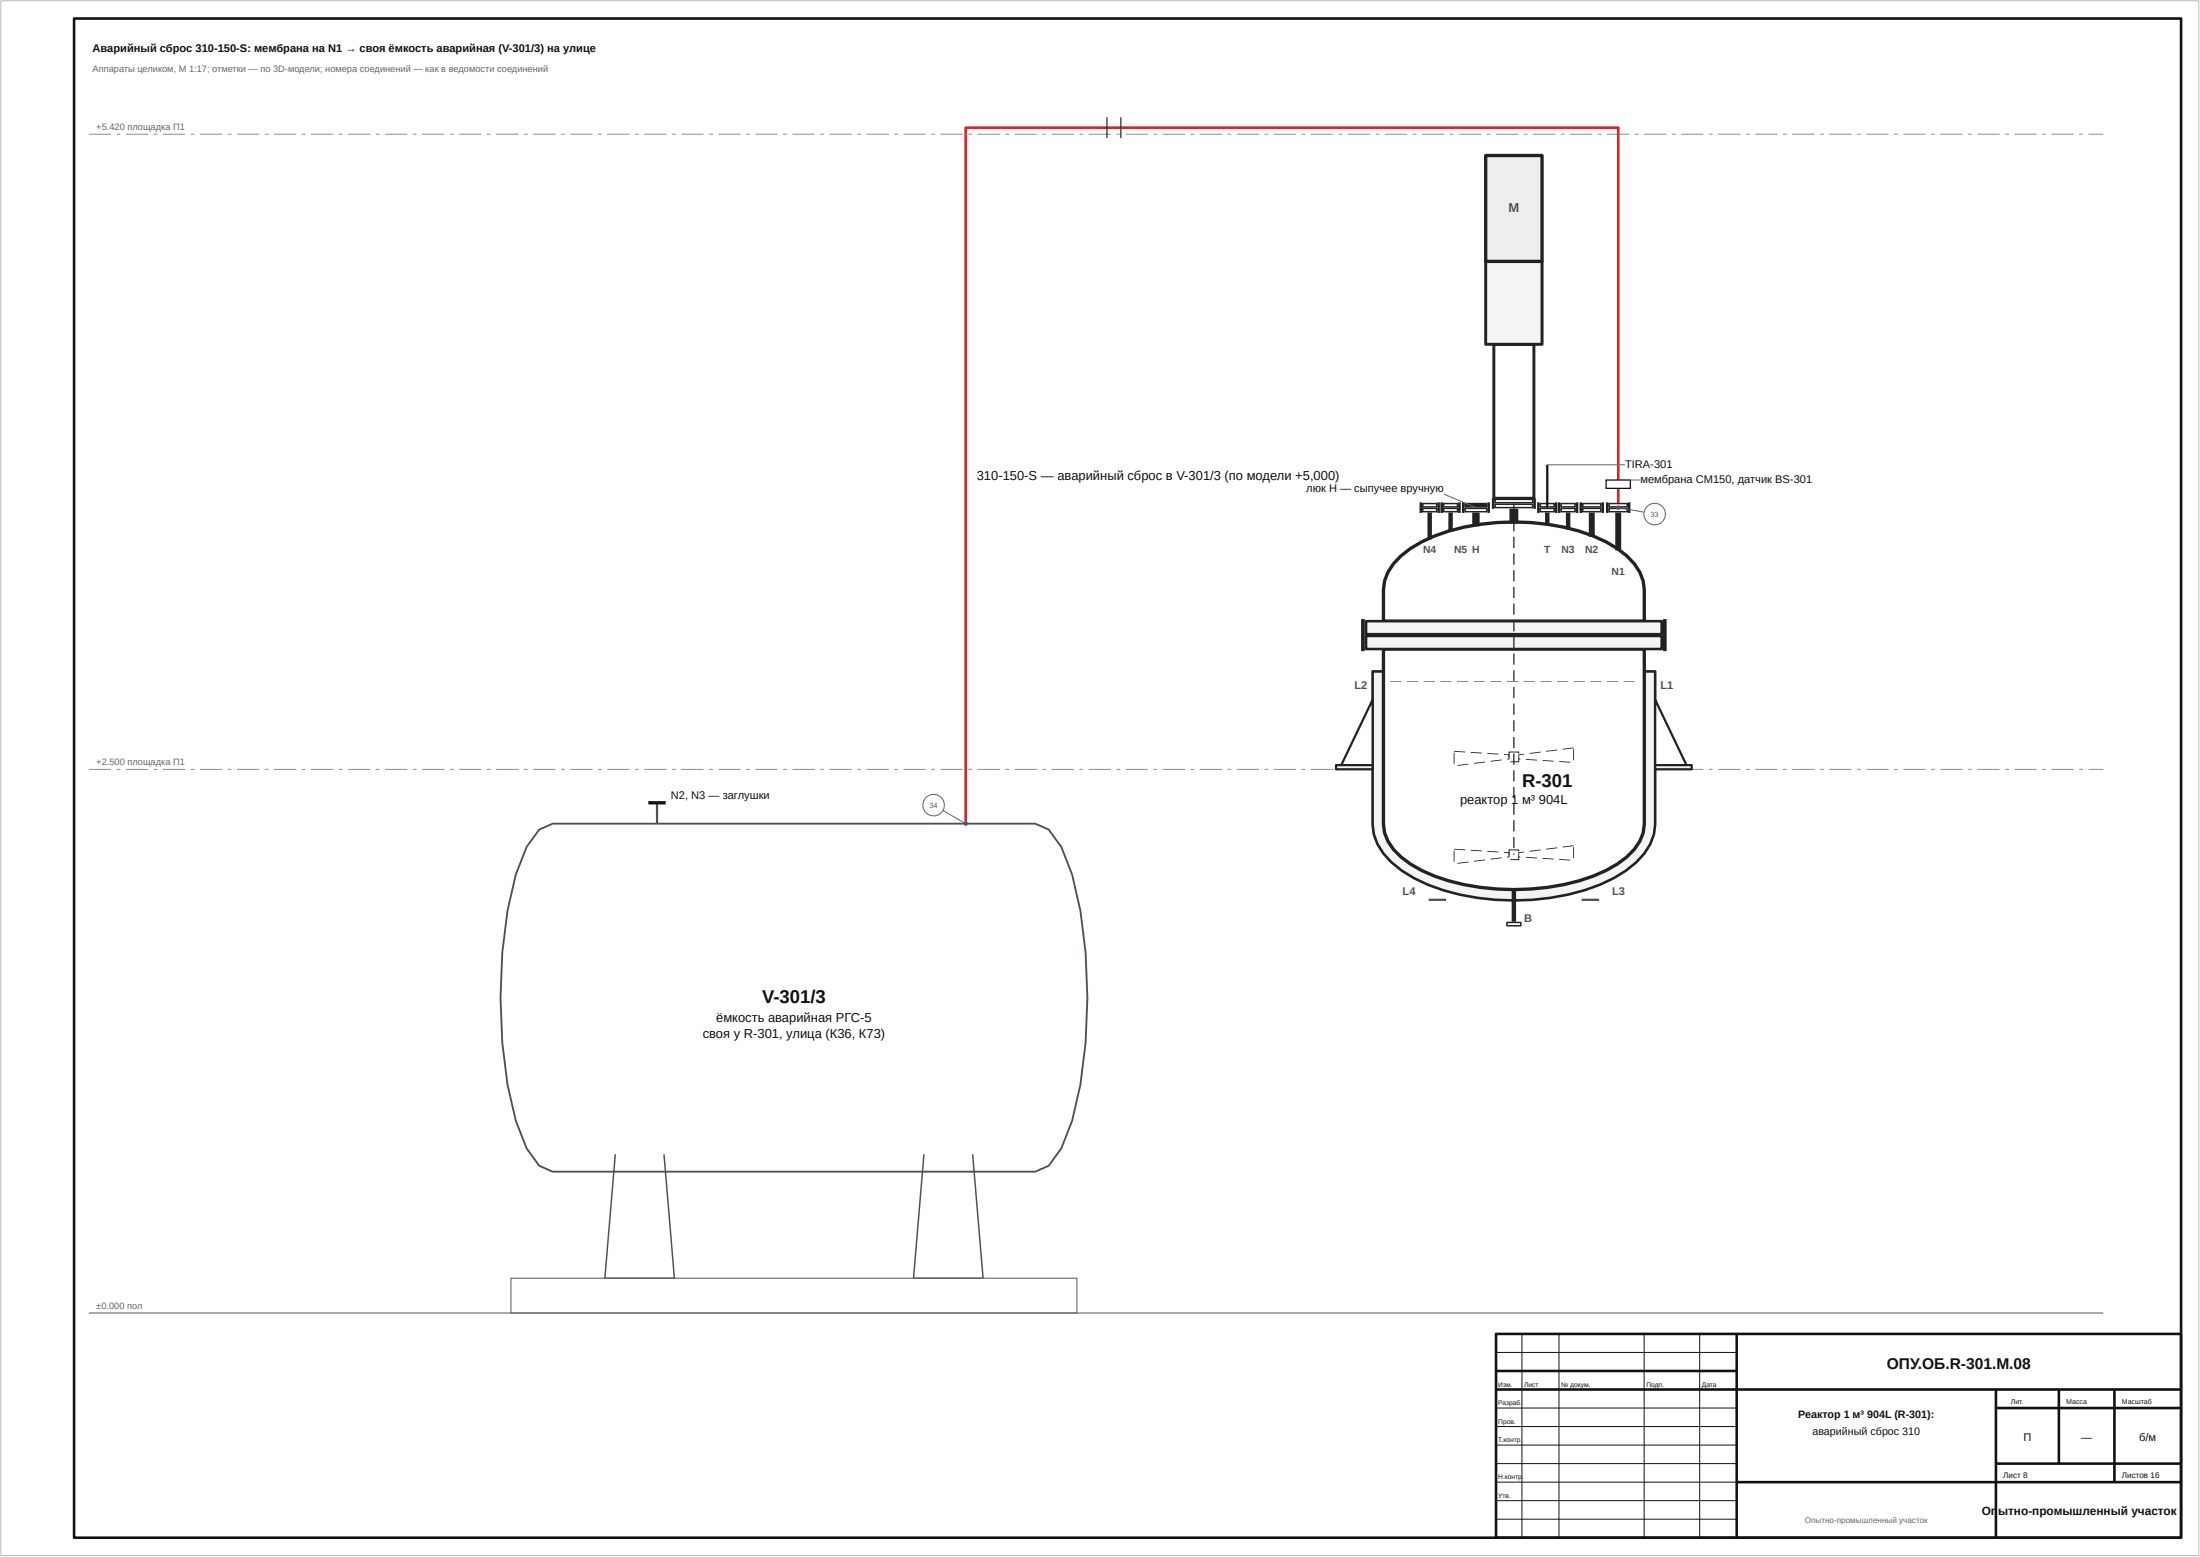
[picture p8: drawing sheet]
<svg xmlns="http://www.w3.org/2000/svg" width="594mm" height="420mm" viewBox="0 0 594 420" stroke-linecap="round" stroke-linejoin="round" font-family="sans-serif">
<path d="M20 5h569v410h-569zM404 360h185v55h-185zM469 360v55M404 370h65M404 375h185M539 375v40M539 380h50M556 375v20M571 375v25M469 400h120M539 395h50" fill="none" stroke="#111" stroke-width=".7" stroke-linecap="butt"/>
<path d="M437 137v-102.6h-176.2v187.9" fill="none" stroke="#d52728" stroke-width=".7" stroke-linecap="butt"/>
<path d="M.2 .2h593.6v419.6h-593.6z" fill="none" stroke="#bbb" stroke-width=".27"/>
<path d="M411 360v55M421 360v55M444 360v55M459 360v55M404 365h65M404 380h65M404 385h65M404 390h65M404 395h65M404 400h65M404 405h65M404 410h65" fill="none" stroke="#111" stroke-width=".27"/>
<path d="M24 354.4h544" fill="none" stroke="#666" stroke-width=".3"/>
<g fill="#666">
<path d="M24 207.5h6v.2h-6zM31.5 207.5h1v.2h-1zM34 207.5h6v.2h-6zM41.5 207.5h1v.2h-1zM44 207.5h6v.2h-6zM51.5 207.5h1v.2h-1zM54 207.5h6v.2h-6zM61.5 207.5h1v.2h-1zM64 207.5h6v.2h-6zM71.5 207.5h1v.2h-1zM74 207.5h6v.2h-6zM81.5 207.5h1v.2h-1zM84 207.5h6v.2h-6zM91.5 207.5h1v.2h-1zM94 207.5h6v.2h-6zM101.5 207.5h1v.2h-1zM104 207.5h6v.2h-6zM111.5 207.5h1v.2h-1zM114 207.5h6v.2h-6zM121.5 207.5h1v.2h-1zM124 207.5h6v.2h-6zM131.5 207.5h1v.2h-1zM134 207.5h6v.2h-6zM141.5 207.5h1v.2h-1zM144 207.5h6v.2h-6zM151.5 207.5h1v.2h-1zM154 207.5h6v.2h-6zM161.5 207.5h1v.2h-1zM164 207.5h6v.2h-6zM171.5 207.5h1v.2h-1zM174 207.5h6v.2h-6zM181.5 207.5h1v.2h-1zM184 207.5h6v.2h-6zM191.5 207.5h1v.2h-1zM194 207.5h6v.2h-6zM201.5 207.5h1v.2h-1zM204 207.5h6v.2h-6zM211.5 207.5h1v.2h-1zM214 207.5h6v.2h-6zM221.5 207.5h1v.2h-1zM224 207.5h6v.2h-6zM231.5 207.5h1v.2h-1zM234 207.5h6v.2h-6zM241.5 207.5h1v.2h-1zM244 207.5h6v.2h-6zM251.5 207.5h1v.2h-1zM254 207.5h6v.2h-6zM261.5 207.5h1v.2h-1zM264 207.5h6v.2h-6zM271.5 207.5h1v.2h-1zM274 207.5h6v.2h-6zM281.5 207.5h1v.2h-1zM284 207.5h6v.2h-6zM291.5 207.5h1v.2h-1zM294 207.5h6v.2h-6zM301.5 207.5h1v.2h-1zM304 207.5h6v.2h-6zM311.5 207.5h1v.2h-1zM314 207.5h6v.2h-6zM321.5 207.5h1v.2h-1zM324 207.5h6v.2h-6zM331.5 207.5h1v.2h-1zM334 207.5h6v.2h-6zM341.5 207.5h1v.2h-1zM344 207.5h6v.2h-6zM351.5 207.5h1v.2h-1zM354 207.5h6v.2h-6zM361.5 207.5h1v.2h-1zM364 207.5h6v.2h-6zM371.5 207.5h1v.2h-1zM374 207.5h6v.2h-6zM381.5 207.5h1v.2h-1zM384 207.5h6v.2h-6zM391.5 207.5h1v.2h-1zM394 207.5h6v.2h-6zM401.5 207.5h1v.2h-1zM404 207.5h6v.2h-6zM411.5 207.5h1v.2h-1zM414 207.5h6v.2h-6zM421.5 207.5h1v.2h-1zM424 207.5h6v.2h-6zM431.5 207.5h1v.2h-1zM434 207.5h6v.2h-6zM441.5 207.5h1v.2h-1zM444 207.5h6v.2h-6zM451.5 207.5h1v.2h-1zM454 207.5h6v.2h-6zM461.5 207.5h1v.2h-1zM464 207.5h6v.2h-6zM471.5 207.5h1v.2h-1zM474 207.5h6v.2h-6zM481.5 207.5h1v.2h-1zM484 207.5h6v.2h-6zM491.5 207.5h1v.2h-1zM494 207.5h6v.2h-6zM501.5 207.5h1v.2h-1zM504 207.5h6v.2h-6zM511.5 207.5h1v.2h-1zM514 207.5h6v.2h-6zM521.5 207.5h1v.2h-1zM524 207.5h6v.2h-6zM531.5 207.5h1v.2h-1zM534 207.5h6v.2h-6zM541.5 207.5h1v.2h-1zM544 207.5h6v.2h-6zM551.5 207.5h1v.2h-1zM554 207.5h6v.2h-6zM561.5 207.5h1v.2h-1zM564 207.5h4v.2h-4z"/>
<path d="M24 36.1h6v.2h-6zM31.5 36.1h1v.2h-1zM34 36.1h6v.2h-6zM41.5 36.1h1v.2h-1zM44 36.1h6v.2h-6zM51.5 36.1h1v.2h-1zM54 36.1h6v.2h-6zM61.5 36.1h1v.2h-1zM64 36.1h6v.2h-6zM71.5 36.1h1v.2h-1zM74 36.1h6v.2h-6zM81.5 36.1h1v.2h-1zM84 36.1h6v.2h-6zM91.5 36.1h1v.2h-1zM94 36.1h6v.2h-6zM101.5 36.1h1v.2h-1zM104 36.1h6v.2h-6zM111.5 36.1h1v.2h-1zM114 36.1h6v.2h-6zM121.5 36.1h1v.2h-1zM124 36.1h6v.2h-6zM131.5 36.1h1v.2h-1zM134 36.1h6v.2h-6zM141.5 36.1h1v.2h-1zM144 36.1h6v.2h-6zM151.5 36.1h1v.2h-1zM154 36.1h6v.2h-6zM161.5 36.1h1v.2h-1zM164 36.1h6v.2h-6zM171.5 36.1h1v.2h-1zM174 36.1h6v.2h-6zM181.5 36.1h1v.2h-1zM184 36.1h6v.2h-6zM191.5 36.1h1v.2h-1zM194 36.1h6v.2h-6zM201.5 36.1h1v.2h-1zM204 36.1h6v.2h-6zM211.5 36.1h1v.2h-1zM214 36.1h6v.2h-6zM221.5 36.1h1v.2h-1zM224 36.1h6v.2h-6zM231.5 36.1h1v.2h-1zM234 36.1h6v.2h-6zM241.5 36.1h1v.2h-1zM244 36.1h6v.2h-6zM251.5 36.1h1v.2h-1zM254 36.1h6v.2h-6zM261.5 36.1h1v.2h-1zM264 36.1h6v.2h-6zM271.5 36.1h1v.2h-1zM274 36.1h6v.2h-6zM281.5 36.1h1v.2h-1zM284 36.1h6v.2h-6zM291.5 36.1h1v.2h-1zM294 36.1h6v.2h-6zM301.5 36.1h1v.2h-1zM304 36.1h6v.2h-6zM311.5 36.1h1v.2h-1zM314 36.1h6v.2h-6zM321.5 36.1h1v.2h-1zM324 36.1h6v.2h-6zM331.5 36.1h1v.2h-1zM334 36.1h6v.2h-6zM341.5 36.1h1v.2h-1zM344 36.1h6v.2h-6zM351.5 36.1h1v.2h-1zM354 36.1h6v.2h-6zM361.5 36.1h1v.2h-1zM364 36.1h6v.2h-6zM371.5 36.1h1v.2h-1zM374 36.1h6v.2h-6zM381.5 36.1h1v.2h-1zM384 36.1h6v.2h-6zM391.5 36.1h1v.2h-1zM394 36.1h6v.2h-6zM401.5 36.1h1v.2h-1zM404 36.1h6v.2h-6zM411.5 36.1h1v.2h-1zM414 36.1h6v.2h-6zM421.5 36.1h1v.2h-1zM424 36.1h6v.2h-6zM431.5 36.1h1v.2h-1zM434 36.1h6v.2h-6zM441.5 36.1h1v.2h-1zM444 36.1h6v.2h-6zM451.5 36.1h1v.2h-1zM454 36.1h6v.2h-6zM461.5 36.1h1v.2h-1zM464 36.1h6v.2h-6zM471.5 36.1h1v.2h-1zM474 36.1h6v.2h-6zM481.5 36.1h1v.2h-1zM484 36.1h6v.2h-6zM491.5 36.1h1v.2h-1zM494 36.1h6v.2h-6zM501.5 36.1h1v.2h-1zM504 36.1h6v.2h-6zM511.5 36.1h1v.2h-1zM514 36.1h6v.2h-6zM521.5 36.1h1v.2h-1zM524 36.1h6v.2h-6zM531.5 36.1h1v.2h-1zM534 36.1h6v.2h-6zM541.5 36.1h1v.2h-1zM544 36.1h6v.2h-6zM551.5 36.1h1v.2h-1zM554 36.1h6v.2h-6zM561.5 36.1h1v.2h-1zM564 36.1h4v.2h-4z"/>
</g>
<path d="M145.6 223.9l3.6-1.6h130.4l3.6 1.6 3.4 4.7 2.9 7.4a135.6 135.6 0 0 1 2.3 56.7l-2.3 9.8-2.9 7.4-3.4 4.7-3.6 1.6h-130.4l-3.6-1.6-3.4-4.7-2.9-7.4a135.3 135.3 0 0 1-2.2-56.7l2.2-9.8 2.9-7.4z" fill="none" stroke="#4a5258" stroke-width=".5"/>
<path d="M166.2 311.5l-2.9 33.5h18.8l-2.8-33.5M249.5 311.5l-2.8 33.5h18.8l-2.8-33.5" fill="none" stroke="#4a5258" stroke-width=".4"/>
<path d="M138 345h152.8v9.4h-152.8z" fill="none" stroke="#666" stroke-width=".3"/>
<path d="M370.7 181.2h76.3v41.3a14.3 14.3 0 0 1-5.1 10.2 43.5 43.5 0 0 1-23.2 9.6 66 66 0 0 1-33.1-3.5 29.1 29.1 0 0 1-12-8.5l-1.6-2.5-1-2.7-.3-2.6z" fill="#f4f4f4"/>
<path d="M370.7 181.2h76.3v41.3a14.3 14.3 0 0 1-5.1 10.2 43.5 43.5 0 0 1-23.2 9.6 66 66 0 0 1-33.1-3.5 29.1 29.1 0 0 1-12-8.5l-1.6-2.5-1-2.7-.3-2.6z" fill="none" stroke="#222" stroke-width=".7" stroke-linecap="butt"/>
<path d="M373.6 175.2h70.4v47.3a11.9 11.9 0 0 1-4.7 8.8 41.9 41.9 0 0 1-21.4 8.2 61.8 61.8 0 0 1-34-4.6 20.3 20.3 0 0 1-9.1-7.9l-.9-2.2-.3-2.3z" fill="#fff"/>
<path d="M373.6 175.2h70.4v47.3a11.9 11.9 0 0 1-4.7 8.8 41.9 41.9 0 0 1-21.4 8.2 61.8 61.8 0 0 1-34-4.6 20.3 20.3 0 0 1-9.1-7.9l-.9-2.2-.3-2.3z" fill="none" stroke="#222" stroke-width=".9" stroke-linecap="butt"/>
<path d="M378.3 150a41.1 41.1 0 0 1 21.4-8.5 59.7 59.7 0 0 1 34 4.7 20.5 20.5 0 0 1 9.1 8.2l.9 2.4 .3 2.4v8.4h-70.4v-8.4a12.5 12.5 0 0 1 4.7-9.2z" fill="#fff"/>
<path d="M378.3 150a41.1 41.1 0 0 1 21.4-8.5 59.7 59.7 0 0 1 34 4.7 20.5 20.5 0 0 1 9.1 8.2l.9 2.4 .3 2.4v8.4h-70.4v-8.4a12.5 12.5 0 0 1 4.7-9.2z" fill="none" stroke="#222" stroke-width=".9" stroke-linecap="butt"/>
<path d="M368.9 167.6h79.8v3.6h-79.8z" fill="#f4f4f4"/>
<path d="M368.9 167.6h79.8v3.6h-79.8z" fill="none" stroke="#222" stroke-width=".7" stroke-linecap="butt"/>
<path d="M368.9 171.6h79.8v3.6h-79.8z" fill="#f4f4f4"/>
<path d="M368.9 171.6h79.8v3.6h-79.8z" fill="none" stroke="#222" stroke-width=".7" stroke-linecap="butt"/>
<path d="M368.1 167.1v8.6M449.6 167.1v8.6" fill="none" stroke="#222" stroke-width="1" stroke-linecap="butt"/>
<path d="M370.7 188.8v17.7h-8.5z" fill="#fff"/>
<path d="M370.7 188.8v17.7h-8.5z" fill="none" stroke="#222" stroke-width=".6"/>
<path d="M360.8 206.5h9.9v1.1h-9.9z" fill="#f4f4f4"/>
<path d="M360.8 206.5h9.9v1.1h-9.9z" fill="none" stroke="#222" stroke-width=".6"/>
<path d="M447 188.8l8.4 17.7h-8.4z" fill="#fff"/>
<path d="M447 188.8l8.4 17.7h-8.4z" fill="none" stroke="#222" stroke-width=".6"/>
<path d="M447 206.5h9.8v1.1h-9.8z" fill="#f4f4f4"/>
<path d="M447 206.5h9.8v1.1h-9.8z" fill="none" stroke="#222" stroke-width=".6"/>
<path d="M408.8 137.3v4" fill="none" stroke="#222" stroke-width="2.4" stroke-linecap="butt"/>
<path d="M403.7 136.1h10.2v.9h-10.2z" fill="#fff"/>
<path d="M403.7 136.1h10.2v.9h-10.2z" fill="none" stroke="#222" stroke-width=".4"/>
<path d="M403.7 134.8h10.2v.9h-10.2z" fill="#fff"/>
<path d="M403.7 134.8h10.2v.9h-10.2z" fill="none" stroke="#222" stroke-width=".4"/>
<path d="M403.2 134.4v2.9M414.4 134.4v2.9" fill="none" stroke="#222" stroke-width=".7" stroke-linecap="butt"/>
<path d="M403.4 92.9h10.8v41.6h-10.8z" fill="#fff"/>
<path d="M403.4 92.9h10.8v41.6h-10.8z" fill="none" stroke="#222" stroke-width=".8" stroke-linecap="butt"/>
<path d="M401.2 70.5h15.2v22.4h-15.2z" fill="#f4f4f4"/>
<path d="M401.2 70.5h15.2v22.4h-15.2z" fill="none" stroke="#222" stroke-width=".8" stroke-linecap="butt"/>
<path d="M401.2 42h15.2v28.5h-15.2z" fill="#eee"/>
<path d="M401.2 42h15.2v28.5h-15.2z" fill="none" stroke="#222" stroke-width=".9" stroke-linecap="butt"/>
<path d="M408.6 135.9h.4v3h-.4zM408.6 140.4h.4v3h-.4zM408.6 144.9h.4v3h-.4zM408.6 149.4h.4v3h-.4zM408.6 153.9h.4v3h-.4zM408.6 158.4h.4v3h-.4zM408.6 162.9h.4v3h-.4zM408.6 167.4h.4v3h-.4zM408.6 171.9h.4v3h-.4zM408.6 176.4h.4v3h-.4zM408.6 180.9h.4v3h-.4zM408.6 185.4h.4v3h-.4zM408.6 189.9h.4v3h-.4zM408.6 194.4h.4v3h-.4zM408.6 198.9h.4v3h-.4zM408.6 203.4h.4v3h-.4zM408.6 207.9h.4v3h-.4zM408.6 212.4h.4v3h-.4zM408.6 216.9h.4v3h-.4zM408.6 221.4h.4v3h-.4zM408.6 225.9h.4v3h-.4zM408.6 230.4h.4v.3h-.4z" fill="#222"/>
<g fill="#1a1a1a">
<path d="M407.9 231.9l2.2 .1-.1-.8h.3l-.1 .9h-2.3zM407.4 229.3l2.7-.1 .2 .5h-.3l.1-.3h-2.6l.1 1.5h-.2z"/>
<path d="M392.7 229.1l3 .2v.2l-3-.2zM397.2 229.4l3 .1v.3l-3-.2zM401.7 229.6l3 .2-.1 .2-2.9-.1zM406.2 229.9l1.4 .1v1.3l-.6 .1v-.2h.5v-1.1h-1.4zM402.5 231.8l3-.4v.2l-2.9 .4zM398.1 232.3l2.9-.3 .1 .2-3 .4zM393.6 232.9l3-.4v.2l-3 .4zM392.6 229.6h.2v3h-.2z"/>
<path d="M422 228.5l2.9-.4 .1 .2-3 .4zM417.5 229.1l3-.4v.2l-3 .4zM413 229.6l3-.3v.2l-2.9 .4zM410.1 230l1.5-.2v.2l-1.5 .1v1.1h.5v.2l-.6-.1zM412.1 231.3l3 .2v.2l-3-.2zM416.6 231.5l3 .2-.1 .3-3-.2zM421.1 231.8l2.9 .2v.2l-3-.1zM424.8 228.6h.3v3h-.3z"/>
<path d="M407.9 205.5l2.2 .1-.1-.8h.3l-.1 .9h-2.3zM407.4 202.9l2.7-.1 .2 .5h-.3l.1-.3h-2.6l.1 1.5h-.2z"/>
<path d="M392.7 202.7l3 .1v.3l-3-.2zM397.2 202.9l3 .2v.3l-3-.2zM401.7 203.2l3 .2-.1 .2-2.9-.2zM406.2 203.5l1.4 .1v1.3l-.6 .1v-.2h.5v-1.1h-1.4zM402.5 205.4l3-.4v.2l-3 .4zM398 205.9l3-.4 .1 .3-3 .3zM393.6 206.5l3-.4v.2l-3 .4zM392.6 203.1h.2v3h-.2z"/>
<path d="M422 202.1l2.9-.4 .1 .2-3 .4zM417.5 202.7l3-.4v.2l-3 .4zM413 203.2l3-.3v.2l-2.9 .3zM410.1 203.6l1.5-.2v.2l-1.5 .1v1.1l.5-.1v.3l-.6-.1zM412.1 204.8l3 .2v.3l-3-.2zM416.6 205.1l3 .2v.2l-3-.2zM421.1 205.4l3 .2-.1 .2-2.9-.2zM424.8 202.2h.3v3h-.3z"/>
</g>
<path d="M375.5 183.9h3v.2h-3zM380 183.9h3v.2h-3zM384.5 183.9h3v.2h-3zM389 183.9h3v.2h-3zM393.5 183.9h3v.2h-3zM398 183.9h3v.2h-3zM402.5 183.9h3v.2h-3zM407 183.9h3v.2h-3zM411.5 183.9h3v.2h-3zM416 183.9h3v.2h-3zM420.5 183.9h3v.2h-3zM425 183.9h3v.2h-3zM429.5 183.9h3v.2h-3zM434 183.9h3v.2h-3zM438.5 183.9h3v.2h-3z" fill="#1f5fa8"/>
<path d="M386.1 138.3v7.3" fill="none" stroke="#222" stroke-width="1.2" stroke-linecap="butt"/>
<path d="M384.2 137.2h3.8v.9h-3.8z" fill="#fff"/>
<path d="M384.2 137.2h3.8v.9h-3.8z" fill="none" stroke="#222" stroke-width=".4"/>
<path d="M384.2 135.9h3.8v.9h-3.8z" fill="#fff"/>
<path d="M384.2 135.9h3.8v.9h-3.8z" fill="none" stroke="#222" stroke-width=".4"/>
<path d="M383.7 135.6v2.8M388.5 135.6v2.8" fill="none" stroke="#222" stroke-width=".7" stroke-linecap="butt"/>
<path d="M391.7 138.3v5.2" fill="none" stroke="#222" stroke-width="1.2" stroke-linecap="butt"/>
<path d="M389.8 137.2h3.8v.9h-3.8z" fill="#fff"/>
<path d="M389.8 137.2h3.8v.9h-3.8z" fill="none" stroke="#222" stroke-width=".4"/>
<path d="M389.8 135.9h3.8v.9h-3.8z" fill="#fff"/>
<path d="M389.8 135.9h3.8v.9h-3.8z" fill="none" stroke="#222" stroke-width=".4"/>
<path d="M389.3 135.6v2.8M394.1 135.6v2.8" fill="none" stroke="#222" stroke-width=".7" stroke-linecap="butt"/>
<path d="M398.6 138.3v3.7" fill="none" stroke="#222" stroke-width="2" stroke-linecap="butt"/>
<path d="M395.7 137.2h5.8v.9h-5.8z" fill="#fff"/>
<path d="M395.7 137.2h5.8v.9h-5.8z" fill="none" stroke="#222" stroke-width=".4"/>
<path d="M395.7 135.9h5.8v.9h-5.8z" fill="#222"/>
<path d="M395.7 135.9h5.8v.9h-5.8z" fill="none" stroke="#222" stroke-width=".4"/>
<path d="M395.2 135.6v2.8M402 135.6v2.8" fill="none" stroke="#222" stroke-width=".7" stroke-linecap="butt"/>
<path d="M417.8 138.3v3.6" fill="none" stroke="#222" stroke-width="1.2" stroke-linecap="butt"/>
<path d="M416 137.2h3.7v.9h-3.7z" fill="#fff"/>
<path d="M416 137.2h3.7v.9h-3.7z" fill="none" stroke="#222" stroke-width=".4"/>
<path d="M416 135.9h3.7v.9h-3.7z" fill="#fff"/>
<path d="M416 135.9h3.7v.9h-3.7z" fill="none" stroke="#222" stroke-width=".4"/>
<path d="M415.4 135.6v2.8M420.2 135.6v2.8" fill="none" stroke="#222" stroke-width=".7" stroke-linecap="butt"/>
<path d="M423.5 138.3v4.6" fill="none" stroke="#222" stroke-width="1.2" stroke-linecap="butt"/>
<path d="M421.6 137.2h3.7v.9h-3.7z" fill="#fff"/>
<path d="M421.6 137.2h3.7v.9h-3.7z" fill="none" stroke="#222" stroke-width=".4"/>
<path d="M421.6 135.9h3.7v.9h-3.7z" fill="#fff"/>
<path d="M421.6 135.9h3.7v.9h-3.7z" fill="none" stroke="#222" stroke-width=".4"/>
<path d="M421.1 135.6v2.8M425.9 135.6v2.8" fill="none" stroke="#222" stroke-width=".7" stroke-linecap="butt"/>
<path d="M429.9 138.3v6.6" fill="none" stroke="#222" stroke-width="1.6" stroke-linecap="butt"/>
<path d="M427.4 137.2h4.9v.9h-4.9z" fill="#fff"/>
<path d="M427.4 137.2h4.9v.9h-4.9z" fill="none" stroke="#222" stroke-width=".4"/>
<path d="M427.4 135.9h4.9v.9h-4.9z" fill="#fff"/>
<path d="M427.4 135.9h4.9v.9h-4.9z" fill="none" stroke="#222" stroke-width=".4"/>
<path d="M426.9 135.6v2.8M432.8 135.6v2.8" fill="none" stroke="#222" stroke-width=".7" stroke-linecap="butt"/>
<path d="M437 138.3v10.3" fill="none" stroke="#222" stroke-width="1.6" stroke-linecap="butt"/>
<path d="M434.5 137.2h4.9v.9h-4.9z" fill="#fff"/>
<path d="M434.5 137.2h4.9v.9h-4.9z" fill="none" stroke="#222" stroke-width=".4"/>
<path d="M434.5 135.9h4.9v.9h-4.9z" fill="#fff"/>
<path d="M434.5 135.9h4.9v.9h-4.9z" fill="none" stroke="#222" stroke-width=".4"/>
<path d="M434 135.6v2.8M439.9 135.6v2.8" fill="none" stroke="#222" stroke-width=".7" stroke-linecap="butt"/>
<path d="M408.8 239.7v9" fill="none" stroke="#222" stroke-width="1.2" stroke-linecap="butt"/>
<path d="M406.9 248.9h3.8v.9h-3.8z" fill="#fff"/>
<path d="M406.9 248.9h3.8v.9h-3.8z" fill="none" stroke="#222" stroke-width=".4"/>
<path d="M417.8 125.4v11.6" fill="none" stroke="#111" stroke-width=".6"/>
<path d="M433.7 129.5h6.6v2.3h-6.6z" fill="#fff"/>
<path d="M433.7 129.5h6.6v2.3h-6.6z" fill="none" stroke="#111" stroke-width=".35"/>
<path d="M298.9 31.6v5.7M302.7 31.6v5.7" fill="none" stroke="#111" stroke-width=".3"/>
<path d="M177.4 216.7v5.6M385.8 242.8h4.7M427.1 242.8h4.7" fill="none" stroke="#4a5258" stroke-width=".6"/>
<path d="M175.1 216.7h4.7" fill="none" stroke="#111" stroke-width=".9" stroke-linecap="butt"/>
<path d="M389.9 133.3l8.7 3.7M417.8 125.4h21M437 129.5h6" fill="none" stroke="#666" stroke-width=".27"/>
<path d="M437 137l7 1.2" fill="none" stroke="#1f5fa8" stroke-width=".27"/>
<circle cx="437" cy="137" r=".45" fill="#1f5fa8"/>
<circle cx="437" cy="137" r=".45" fill="none" stroke="#1f5fa8" stroke-width=".27"/>
<circle cx="446.8" cy="138.7" r="2.9" fill="#fff"/>
<g fill="none" stroke="#1f5fa8" stroke-width=".27">
<path d="M254.6 218.7l6.2 3.6"/>
<circle cx="446.8" cy="138.7" r="2.9"/>
</g>
<circle cx="260.8" cy="222.3" r=".45" fill="#1f5fa8"/>
<circle cx="260.8" cy="222.3" r=".45" fill="none" stroke="#1f5fa8" stroke-width=".27"/>
<circle cx="252.1" cy="217.3" r="2.9" fill="#fff"/>
<circle cx="252.1" cy="217.3" r="2.9" fill="none" stroke="#1f5fa8" stroke-width=".27"/>
<g font-size="5" fill="#111">
<text x="411" y="212.3">R-301</text>
<text x="205.8" y="270.7">V-301/3</text>
</g>
<text font-size="4.2" fill="#111" x="509.5" y="369.5">ОПУ.ОБ.R-301.М.08</text>
<text font-size="3.5" fill="#4a5258" x="407.4" y="57.3">M</text>
<g font-size="3.5" fill="#111">
<text x="263.8" y="129.4">310-150-S — аварийный сброс в V-301/3 (по модели +5,000)</text>
<text x="394.3" y="217">реактор 1 м³</text>
<text x="415.6" y="217">904L</text>
<text x="193.4" y="275.8">ёмкость аварийная РГС-5</text>
<text x="189.8" y="280">своя у R-301, улица (К36, К73)</text>
</g>
<g font-size="3.2" fill="#111">
<text x="535.2" y="409">Оп</text>
<text x="539.6" y="409">ытно-промышленный участок</text>
</g>
<g font-size="3" fill="#111">
<text x="25" y="14">Аварийный сброс 310-150-S: мембрана на N1 → своя ёмкость аварийная (V-301/3) на улице</text>
<text x="438.8" y="126.3">TIRA-301</text>
<text x="443" y="130.4">мембрана CM150, датчик BS-301</text>
<text x="352.8" y="132.9">люк H — сыпучее вручную</text>
<text x="181.2" y="215.7">N2, N3 — заглушки</text>
<text x="546.4" y="389">П</text>
<text x="562" y="389">—</text>
<text x="577.7" y="389">б/м</text>
</g>
<g font-size="3" fill="#4a5258">
<text x="365.8" y="186">L2</text>
<text x="448.4" y="186">L1</text>
<text x="378.8" y="241.4">L4</text>
<text x="435.4" y="241.4">L3</text>
<text x="411.6" y="248.7">B</text>
</g>
<g font-size="2.9" fill="#111">
<text x="485.6" y="382.7">Реактор 1 м³</text>
<text x="504.2" y="382.7">904L (R-301):</text>
<text x="489.4" y="387.3">аварийный сброс 310</text>
</g>
<g font-size="2.8" fill="#4a5258">
<text x="384.3" y="149.1">N4</text>
<text x="392.7" y="149.1">N5 H</text>
<text x="417" y="149.1">T</text>
<text x="421.7" y="149.1">N3</text>
<text x="428.1" y="149.1">N2</text>
<text x="435.2" y="155.2">N1</text>
</g>
<g font-size="2.5" fill="#666">
<text x="25" y="19.5">Аппараты целиком, М 1:17; отметки — по 3D-модели; номера соединений — как в ведомости соединений</text>
<text x="26" y="35">+5.420 площадка П1</text>
<text x="26" y="206.4">+2.500 площадка П1</text>
<text x="26" y="353.2">±0.000 пол</text>
</g>
<g font-size="2.2" fill="#111">
<text x="541" y="398.8">Лист 8</text>
<text x="573" y="398.8">Листов 16</text>
</g>
<text font-size="2.2" fill="#666" x="487.4" y="411">Опытно-промышленный участок</text>
<g font-size="2" fill="#1f5fa8">
<text x="445.7" y="139.6">33</text>
<text x="251" y="218.2">34</text>
</g>
<g font-size="1.9" fill="#111">
<text x="543" y="378.8">Лит.</text>
<text x="558" y="378.8">Масса</text>
<text x="573" y="378.8">Масштаб</text>
</g>
<g font-size="1.8" fill="#111">
<text x="404.6" y="374.2">Изм.</text>
<text x="411.6" y="374.2">Лист</text>
<text x="421.6" y="374.2">№ докум.</text>
<text x="444.6" y="374.2">Подп.</text>
<text x="459.6" y="374.2">Дата</text>
<text x="404.6" y="379.2">Разраб.</text>
<text x="404.6" y="384.2">Пров.</text>
<text x="404.6" y="389.2">Т.контр.</text>
<text x="404.6" y="399.2">Н.контр</text>
<text x="411" y="399.2">.</text>
<text x="404.6" y="404.2">Утв.</text>
</g>
</svg>
